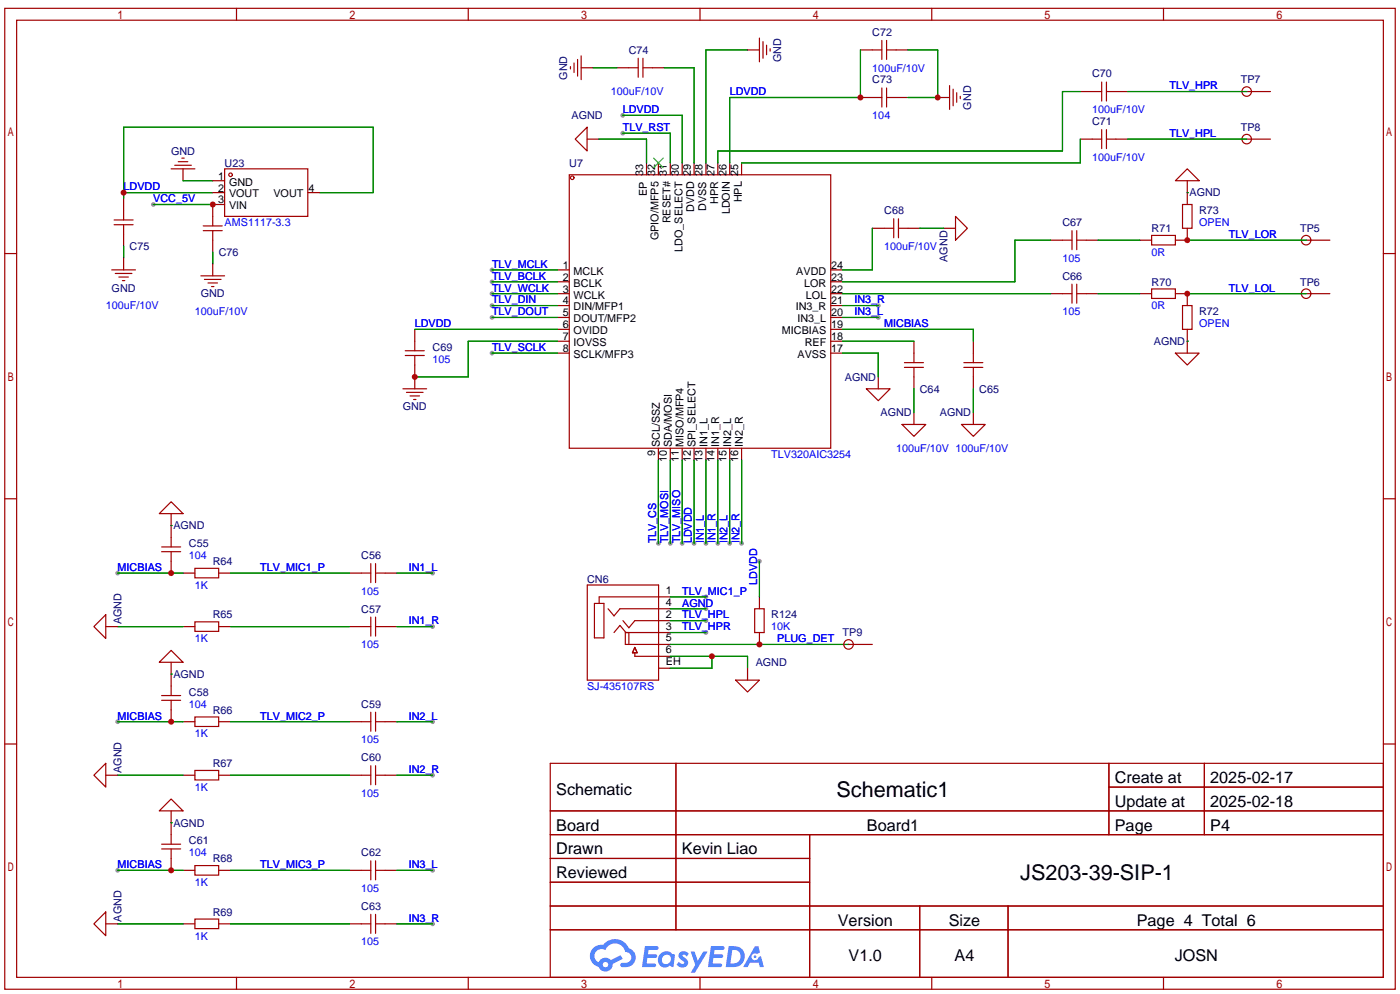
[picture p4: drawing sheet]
<svg xmlns="http://www.w3.org/2000/svg" width="299mm" height="212mm" viewBox="0 0 299 212" stroke-linecap="round" stroke-linejoin="round" font-family="sans-serif">
<g fill="#999">
<circle cx="105.2" cy="57.7" r=".51"/>
<circle cx="105.2" cy="60.2" r=".51"/>
<circle cx="105.2" cy="62.7" r=".51"/>
<circle cx="105.2" cy="65.3" r=".51"/>
<circle cx="105.2" cy="67.8" r=".51"/>
<circle cx="105.2" cy="75.4" r=".51"/>
<circle cx="140.7" cy="116.1" r=".51"/>
<circle cx="143.3" cy="116.1" r=".51"/>
<circle cx="145.8" cy="116.1" r=".51"/>
<circle cx="25.1" cy="122.4" r=".51"/>
<circle cx="25.1" cy="154.2" r=".51"/>
<circle cx="25.1" cy="185.9" r=".51"/>
<circle cx="92.5" cy="122.4" r=".51"/>
<circle cx="92.5" cy="133.9" r=".51"/>
<circle cx="92.5" cy="154.2" r=".51"/>
<circle cx="92.5" cy="165.6" r=".51"/>
<circle cx="92.5" cy="197.4" r=".51"/>
<circle cx="92.5" cy="185.9" r=".51"/>
<circle cx="150.9" cy="116.1" r=".51"/>
<circle cx="156" cy="116.1" r=".51"/>
<circle cx="187.7" cy="67.8" r=".51"/>
<circle cx="187.7" cy="65.3" r=".51"/>
<circle cx="158.5" cy="116.1" r=".51"/>
<circle cx="153.4" cy="116.1" r=".51"/>
<circle cx="148.3" cy="116.1" r=".51"/>
<circle cx="133.1" cy="24.6" r=".51"/>
<circle cx="133.1" cy="28.4" r=".51"/>
<circle cx="32.8" cy="43.7" r=".51"/>
<circle cx="150.9" cy="127.5" r=".51"/>
<circle cx="150.9" cy="130" r=".51"/>
<circle cx="150.9" cy="132.6" r=".51"/>
<circle cx="150.9" cy="135.1" r=".51"/>
<circle cx="162.3" cy="119.9" r=".51"/>
</g>
<g fill="none" stroke="#a10000" stroke-width=".25">
<path d="M1 1.8h297.2v209.5h-297.2zM3.6 4.3h292.1v204.5h-292.1zM50.5 1.8v2.5M100.1 1.8v2.5M149.6 1.8v2.5M199.1 1.8v2.5M248.7 1.8v2.5M1 54.2h2.6M295.7 54.2h2.5M1 106.6h2.6M295.7 106.6h2.5M1 158.9h2.6"/>
<path d="M295.7 158.9h2.5M117.6 163.1h178.1v45.7h-178.1zM117.6 173.2h178.1M117.6 178.3h178.1M144.5 163.1v35.5M173 178.3v30.5M237 163.1v15.2M237 168.1h58.7M257.4 163.1v15.2M117.6 183.4h55.4M117.6 193.5h178.1M117.6 188.5h55.4"/>
<path d="M117.6 198.6h178.1M196.6 193.5v15.3M215.4 193.5v15.3M50.5 208.8v2.5M100.1 208.8v2.5M149.6 208.8v2.5M199.1 208.8v2.5M248.7 208.8v2.5"/>
</g>
<g fill="#5487ff">
<path d="M145.3 203.5a1.3 1.3 0 0 1 1.9 .3l-.4 .6a.54 .54 0 0 0-.9-.3l.1 .2a1.34 1.34 0 0 1 .9 1.8 1.47 1.47 0 0 1-2.3 0l.5-.6 .8 .4a.31 .31 0 0 0 .4-.2 .31 .31 0 0 0-.3-.4 1.12 1.12 0 0 1-.7-1.8z"/>
<path d="M147.6 203.3h.9l.6 2 1.2-2h.9l-2.7 4.5h-.9l1-1.7z"/>
<path d="M137.8 202.1h1.7a1.31 1.31 0 0 1 1.2 .2 .4 .4 0 0 1-.3 .6h-1.8l-.1 .9h1.6a.4 .4 0 0 1 .4 .5 .4 .4 0 0 1-.5 .3h-1.6l-.2 1.2h1.4a.46 .46 0 0 1 .5 .1 .46 .46 0 0 1 .1 .5l-.4 .2h-2.6z"/>
<path d="M151.9 202.1h1.7a1.32 1.32 0 0 1 1.2 .2 .39 .39 0 0 1-.3 .6h-1.8l-.1 .9h1.6a.4 .4 0 0 1 .4 .5 .4 .4 0 0 1-.4 .3h-1.7l-.2 1.2h1.4a.46 .46 0 0 1 .5 .1 .46 .46 0 0 1 .1 .5l-.4 .2h-2.6z"/>
<path d="M161.3 202.1h.8l.3 1.4-.6 .3a.75 .75 0 0 0-1.1 .3 .75 .75 0 0 0 .5 1.1 .75 .75 0 0 0 .9-.7l.5-.3 .6 2.4h-.8l-.3-1h-1.8l-.5 1h-1z"/>
<path d="M155.7 202.1l-.6 4.5h1.5a2.27 2.27 0 0 0 2.6-2.3 2.27 2.27 0 0 0-2.7-2.2zM156.5 202.9a1.5 1.5 0 0 1 1.8 1.5 1.5 1.5 0 0 1-1.9 1.4h-.3z"/>
<path d="M141.2 203.7a1.6 1.6 0 0 0-.3 2.3 1.6 1.6 0 0 0 2.3 .2l.7 .4 .3-2.5-.1-.2-.5-.1a1.58 1.58 0 0 0-2.4-.1zM141.8 204.3a.98 .98 0 0 1 1.6 .4 .98 .98 0 0 1-1.1 1.3 .94 .94 0 0 1-.9-.7 .94 .94 0 0 1 .4-1z"/>
<path d="M126.8 202.5a2.37 2.37 0 0 0 1.1 4 1.54 1.54 0 0 0 1.8 1 1.54 1.54 0 0 0 1.2-1.6l2.2-1.1-.5-.7-2 1a1.57 1.57 0 0 0-2.7 .5 1.5 1.5 0 0 1-.7-2.1 1.5 1.5 0 0 1 2.2-.5 2.23 2.23 0 0 1 2.3-1.5 2.23 2.23 0 0 1 2 1.9 1.16 1.16 0 0 1 1.2 1 1.16 1.16 0 0 1-1.1 1.3h-.7a.47 .47 0 0 0-.5 .4 .47 .47 0 0 0 .4 .5 2.17 2.17 0 0 0 2.5-.9 2.17 2.17 0 0 0-.3-2.7l-.8-.4a3.2 3.2 0 0 0-5.5-.8l-1.1 .1zM128.8 206.1a.6 .6 0 0 1 1.2 0 .6 .6 0 0 1-1.2 0z"/>
<circle cx="161.4" cy="204.4" r=".28"/>
</g>
<g fill="none" stroke="#a10000" stroke-width=".25">
<path d="M121.9 14.2v.5M122.7 13.5v2M123.4 12.7v3.6M124.2 11.9v5.1M134.4 14.5h2M136.4 12.4v4.1M137.4 14.5h2M137.4 12.4v4.1M162.3 8.1v5.1M163.1 8.9v3.5M163.8 9.7v2M164.6 10.4v.5"/>
<path d="M186.4 10.7h2.1M188.5 8.6v4.1M188.5 18.8v4.1M189.5 10.7h2M189.5 8.6v4.1M189.5 18.8v4.1M202.9 18.3v5.1M203.7 19.1v3.5M204.5 19.8v2M233.4 19.6h2.1M235.5 17.5v4.1M236.5 19.6h2"/>
<path d="M236.5 17.5v4.1M36.6 36.1h5.1M37.3 35.3h3.6M38.1 34.5h2M38.9 33.8h.5M48 36.1h17.8v10.1h-17.8zM121.7 37.3h55.8v58.5h-55.8zM125.5 27.2v5.1l-2.6-2.6zM186.4 20.8h2.1M189.5 20.8h2M205.2 20.6v.5M233.4 29.7h2.1"/>
<path d="M235.5 27.7v4M236.5 27.7v4M236.5 29.7h2M251.2 38.6l2.5-2.5 2.6 2.5zM23.9 57.7h5.1M24.4 47h4M24.4 48h4M24.6 58.4h3.6M25.4 59.2h2M26.2 59.9h.5M26.4 45v2M26.4 48v2"/>
<path d="M42.9 58.9h5.1M43.4 48.3h4.1M43.4 49.3h4.1M43.7 59.7h3.5M45.5 46.2v2.1M45.5 49.3v2M189 48.8h2M191 46.7v4.1M192 48.8h2.1M192 46.7v4.1M204.2 46.2l2.6 2.6-2.6 2.5zM227.1 51.3h2"/>
<path d="M229.1 49.3v4M230.1 49.3v4M230.1 51.3h2.1M246.1 50.3h5.1v2h-5.1zM252.7 43.7h2.1v5.1h-2.1zM44.4 60.5h2.1M45.2 61.2h.5M86.6 75.9h4.1M86.6 74.9h4.1M88.6 72.9v2M88.6 75.9v2.1M193.3 77.5h4.1"/>
<path d="M193.3 78.5h4.1M195.3 75.4v2.1M195.3 78.5v2M206 77.5h4.1M206 78.5h4.1M208 75.4v2.1M208 78.5v2M227.1 62.7h2M229.1 60.7v4.1M230.1 60.7v4.1M230.1 62.7h2.1M246.1 61.7h5.1v2.1h-5.1z"/>
<path d="M251.2 75.4h5.1l-2.6 2.6zM252.7 65.3h2.1v5.1h-2.1zM86.1 83.1h5.1M86.9 83.8h3.5M87.6 84.6h2.1M88.4 85.3h.5M185.2 83.1h5l-2.5 2.5zM192.8 90.7h5.1l-2.6 2.5zM205.5 90.7h5.1l-2.6 2.5zM34 109.7l2.6-2.5 2.5 2.5zM34.5 117.9h4.1M34.5 116.8h4.1"/>
<path d="M36.6 114.8v2M36.6 117.9v2M20.1 133.9l2.5-2.6v5.1zM41.7 121.4h5v2h-5zM41.7 132.8h5v2.1h-5zM77.2 122.4h2M77.2 133.9h2M79.2 120.4v4.1M79.2 131.8v4.1M80.3 122.4h2M80.3 120.4v4.1M80.3 131.8v4.1"/>
<path d="M80.3 133.9h2M125.5 125h15.3v20.3h-15.3zM127 128.9h2.1v7.4h-2.1zM130 130l1.2 1.6 1.3-1.6h8.3M131.2 135.1l1.3-1.5 1.3 1.5M133.1 132.6l1.3 1.5 1.3-1.5h5.1M134.4 135.1v2.6M135.7 138.3l.5 1.1h-1zM135.7 139.4v.8h5.1M140.8 135.1h-7.2v2.6h7.2M140.8 127.5h-12.7v1.3M161.3 130h2v5.1h-2z"/>
<path d="M34 141.5l2.6-2.6 2.5 2.6zM34.5 149.6h4.1M34.5 148.6h4.1M36.6 146.6v2M36.6 149.6v2M41.7 153.2h5v2h-5zM77.2 154.2h2M79.2 152.1v4.1M80.3 152.1v4.1M80.3 154.2h2M157.2 145.3h5.1l-2.5 2.5zM20.1 165.6l2.5-2.5v5z"/>
<path d="M36.6 170.7l2.5 2.5h-5.1zM36.6 178.3v2M41.7 164.6h5v2h-5zM77.2 165.6h2M79.2 163.6v4M80.3 163.6v4M80.3 165.6h2M22.6 194.8v5.1l-2.5-2.5zM34.5 181.4h4.1M34.5 180.3h4.1M36.6 181.4v2M41.7 184.9h5v2h-5z"/>
<path d="M41.7 196.3h5v2.1h-5zM77.2 185.9h2M77.2 197.4h2M79.2 183.9v4.1M79.2 195.3v4.1M80.3 183.9v4.1M80.3 195.3v4.1M80.3 185.9h2M80.3 197.4h2"/>
<circle cx="266.4" cy="19.6" r="1.02"/>
<circle cx="49.3" cy="37.3" r=".38"/>
<circle cx="122.3" cy="38" r=".38"/>
<circle cx="266.4" cy="29.7" r="1.02"/>
<circle cx="279.1" cy="51.3" r="1.02"/>
<circle cx="279.1" cy="62.7" r="1.02"/>
<circle cx="181.4" cy="137.7" r="1.02"/>
</g>
<g fill="none" stroke="#870000" stroke-width=".25">
<path d="M124.2 14.5h2.5M131.8 14.5h2.6M139.4 14.5h2.6M159.8 10.7h2.5M183.9 10.7h2.5M191.5 10.7h2.6M230.9 19.6h2.5M238.5 19.6h2.5M266.4 19.6h5.1M39.1 36.1v2.5M45.5 38.6h2.5M125.5 29.7h2.5"/>
<path d="M138.2 34.8v2.5M140.7 34.8v2.5M143.3 34.8v2.5M145.8 34.8v2.5M148.3 34.8v2.5M150.9 34.8v2.5M153.4 34.8v2.5M156 34.8v2.5M158.5 34.8v2.5M183.9 20.8h2.5M191.5 20.8h2.6M200.4 20.8h2.5"/>
<path d="M230.9 29.7h2.5M238.5 29.7h2.5M253.7 38.6v5.1M266.4 29.7h5.1M26.4 42.4v2.6M26.4 50v2.6M26.4 55.1v2.6M45.5 51.3v2.5M45.5 56.4v2.5M45.5 41.1h2.5M48 43.7h-2.5v2.5M65.8 41.1h2.5"/>
<path d="M119.1 57.7h2.6M177.5 57.7h2.6M186.4 48.8h2.6M194.1 48.8h2.5M201.7 48.8h2.5M224.5 51.3h2.6M232.2 51.3h2.5M243.6 51.3h2.5M253.7 48.8v2.5h-2.5M279.1 51.3h5.1M88.6 70.4v2.5M88.6 78v5.1"/>
<path d="M119.1 60.2h2.6M119.1 62.7h2.6M119.1 65.3h2.6M119.1 67.8h2.6M119.1 70.4h2.6M119.1 72.9h2.6M119.1 75.4h2.6M177.5 60.2h2.6M177.5 62.7h2.6M177.5 65.3h2.6M177.5 67.8h2.6M177.5 70.4h2.6"/>
<path d="M177.5 72.9h2.6M177.5 75.4h2.6M195.3 72.9v2.5M208 72.9v2.5M224.5 62.7h2.6M232.2 62.7h2.5M243.6 62.7h2.5M251.2 62.7h2.5v2.6M253.7 70.4v5M279.1 62.7h5.1M140.7 95.8v2.5M143.3 95.8v2.5"/>
<path d="M145.8 95.8v2.5M148.3 95.8v2.5M150.9 95.8v2.5M153.4 95.8v2.5M156 95.8v2.5M158.5 95.8v2.5M187.7 80.5v2.6M195.3 80.5v2.6M195.3 88.1v2.6M208 80.5v2.6M208 88.1v2.6M36.6 109.7v5.1"/>
<path d="M36.6 119.9v2.5M22.6 133.9h2.5M39.1 122.4h2.6M39.1 133.9h2.6M46.7 122.4h2.6M46.7 133.9h2.6M74.7 122.4h2.5M74.7 133.9h2.5M82.3 122.4h2.5M82.3 133.9h2.5M140.8 137.7h2.5M140.8 130h2.5"/>
<path d="M140.8 135.1h2.5M140.8 132.6h2.5M140.8 127.5h2.5M162.3 127.5v2.5M162.3 135.1v2.6M181.4 137.7h5M36.6 141.5v5.1M36.6 151.6v2.6M39.1 154.2h2.6M46.7 154.2h2.6M74.7 154.2h2.5M82.3 154.2h2.5"/>
<path d="M140.8 140.2h2.5M140.8 142.7h2.5M159.8 142.7v2.6M22.6 165.6h2.5M36.6 173.2v5.1M39.1 165.6h2.6M46.7 165.6h2.6M74.7 165.6h2.5M82.3 165.6h2.5M22.6 197.4h2.5M36.6 183.4v2.5M39.1 185.9h2.6"/>
<path d="M39.1 197.4h2.6M46.7 185.9h2.6M46.7 197.4h2.6M74.7 185.9h2.5M74.7 197.4h2.5M82.3 185.9h2.5M82.3 197.4h2.5"/>
</g>
<path d="M139.7 33.8l2 2M141.7 33.8l-2 2" fill="none" stroke="#3c3" stroke-width=".25"/>
<g fill="none" stroke="#008700" stroke-width=".25">
<path d="M126.7 14.5h5.1M142 14.5h6.3v20.3M159.8 10.7h-8.9v24.1M183.9 10.7v10.1h-27.9v14M194.1 10.7h6.3v10.1h-6.3M230.9 19.6h-3.8v12.7h-73.7v2.5M241 19.6h25.4M39.1 38.6h6.4M128 29.7h10.2v5.1M133.1 28.4h10.2v6.4M133.1 24.6h12.7v10.2M230.9 29.7v5.1h-72.4"/>
<path d="M241 29.7h25.4M26.4 52.6v2.5M26.4 41.1h19.1M32.8 43.7h12.7M45.5 53.8v2.6M68.3 41.1h11.5v-13.9h-53.4v15.2M105.2 57.7h13.9M186.4 48.8v8.9h-6.3M196.6 48.8h5.1M224.5 51.3h-7.6v8.9h-36.8M234.7 51.3h8.9M253.7 41.1h.1"/>
<path d="M253.7 51.3h25.4M88.6 70.4h30.5M105.2 60.2h13.9M105.2 62.7h13.9M105.2 65.3h13.9M105.2 67.8h13.9M105.2 75.4h13.9M119.1 72.9h-19v7.6h-11.5M180.1 62.7h44.4M180.1 65.3h7.6M180.1 67.8h7.6M180.1 75.4h7.6v5.1"/>
<path d="M180.1 70.4h27.9v2.5M180.1 72.9h15.2M234.7 62.7h8.9M253.7 72.9h.1M253.7 62.7h25.4M140.7 98.3v17.8M143.3 98.3v17.8M145.8 98.3v17.8M148.3 98.3v17.8M150.9 98.3v17.8M153.4 98.3v17.8M156 98.3v17.8"/>
<path d="M158.5 98.3v17.8M195.3 83.1v5M208 83.1v5M36.6 112.3h.1M162.3 119.9v7.6M25.1 122.4h14M25.1 133.9h14M49.3 122.4h25.4M49.3 133.9h25.4M84.8 122.4h7.7M84.8 133.9h7.7M143.3 127.5h7.6"/>
<path d="M143.3 130h7.6M143.3 132.6h7.6M143.3 135.1h7.6M143.3 137.7h38.1M25.1 154.2h14M36.6 144h.1M49.3 154.2h25.4M84.8 154.2h7.7M143.3 140.2h16.5v2.5M152.1 140.2v2.5h-8.8M25.1 165.6h14M36.6 175.8h.1"/>
<path d="M49.3 165.6h25.4M84.8 165.6h7.7M25.1 185.9h14M25.1 197.4h14M49.3 185.9h25.4M49.3 197.4h25.4M84.8 185.9h7.7M84.8 197.4h7.7"/>
</g>
<g fill="#c00">
<circle cx="36.6" cy="122.4" r=".63"/>
<circle cx="36.6" cy="154.2" r=".63"/>
<circle cx="36.6" cy="185.9" r=".63"/>
<circle cx="88.6" cy="80.5" r=".63"/>
<circle cx="183.9" cy="20.8" r=".63"/>
<circle cx="200.4" cy="20.8" r=".63"/>
<circle cx="45.5" cy="43.7" r=".63"/>
<circle cx="26.4" cy="41.1" r=".63"/>
<circle cx="253.7" cy="51.3" r=".63"/>
<circle cx="253.7" cy="62.7" r=".63"/>
<circle cx="152.1" cy="140.2" r=".63"/>
<circle cx="162.3" cy="137.7" r=".63"/>
</g>
<g font-size="4.6">
<text x="178.8" y="170.2">Schematic1</text>
<text x="218" y="187.9">JS203-39-SIP-1</text>
</g>
<g font-size="3.5">
<text x="238.3" y="167.3">Create at</text>
<text x="258.7" y="167.3">2025-02-17</text>
<text x="118.9" y="169.8">Schematic</text>
<text x="238.3" y="172.4">Update at</text>
<text x="258.7" y="172.4">2025-02-18</text>
<text x="118.9" y="177.4">Board</text>
<text x="185.3" y="177.4">Board1</text>
<text x="238.3" y="177.4">Page</text>
<text x="258.7" y="177.4">P4</text>
<text x="118.9" y="182.5">Drawn</text>
<text x="145.7" y="182.5">Kevin Liao</text>
<text x="118.9" y="187.6">Reviewed</text>
<text x="179.1" y="197.8">Version</text>
<text x="202.8" y="197.8">Size</text>
<text x="243" y="197.8">Page 4 Total 6</text>
<text x="181.4" y="205.4">V1.0</text>
<text x="204" y="205.4">A4</text>
<text x="251.1" y="205.4">JOSN</text>
</g>
<g font-size="2.3" fill="#000080">
<text x="134.4" y="11.5">C74</text>
<text x="186.4" y="7.7">C72</text>
<text x="121.2" y="17" transform="rotate(-90 121.2 17)">GND</text>
<text x="166.9" y="13.2" transform="rotate(-90 166.9 13.2)">GND</text>
<text x="186.4" y="17.8">C73</text>
<text x="233.4" y="16.6">C70</text>
<text x="265.2" y="17.8">TP7</text>
<text x="207.6" y="23.4" transform="rotate(-90 207.6 23.4)">GND</text>
<text x="122.1" y="25.4">AGND</text>
<text x="233.4" y="26.7">C71</text>
<text x="265.2" y="28">TP8</text>
<text x="36.6" y="33.1">GND</text>
<text x="48" y="35.6">U23</text>
<text x="121.7" y="35.6">U7</text>
<text x="254.2" y="42">AGND</text>
<text x="189" y="45.8">C68</text>
<text x="256.3" y="45.8">R73</text>
<text x="27.7" y="53.4">C75</text>
<text x="227.1" y="48.3">C67</text>
<text x="246.1" y="49.6">R71</text>
<text x="277.9" y="49.6">TP5</text>
<text x="46.7" y="54.7">C76</text>
<text x="202.5" y="55.9" transform="rotate(-90 202.5 55.9)">AGND</text>
<text x="227.1" y="59.7">C66</text>
<text x="23.9" y="62.3">GND</text>
<text x="42.9" y="63.5">GND</text>
<text x="246.1" y="61">R70</text>
<text x="277.9" y="61">TP6</text>
<text x="256.3" y="67.4">R72</text>
<text x="92.5" y="75">C69</text>
<text x="246.6" y="73.7">AGND</text>
<text x="180.6" y="81.3">AGND</text>
<text x="196.6" y="83.9">C64</text>
<text x="209.3" y="83.9">C65</text>
<text x="86.1" y="87.7">GND</text>
<text x="188.2" y="88.9">AGND</text>
<text x="200.9" y="88.9">AGND</text>
<text x="37.1" y="113.1">AGND</text>
<text x="40.4" y="116.9">C55</text>
<text x="77.2" y="119.4">C56</text>
<text x="45.5" y="120.7">R64</text>
<text x="125.5" y="124.5">CN6</text>
<text x="77.2" y="130.9">C57</text>
<text x="26" y="133.4" transform="rotate(-90 26 133.4)">AGND</text>
<text x="45.5" y="132.1">R65</text>
<text x="164.8" y="132.1">R124</text>
<text x="180.1" y="135.9">TP9</text>
<text x="161.5" y="142.3">AGND</text>
<text x="37.1" y="144.8">AGND</text>
<text x="40.4" y="148.6">C58</text>
<text x="45.5" y="152.4">R66</text>
<text x="77.2" y="151.2">C59</text>
<text x="26" y="165.1" transform="rotate(-90 26 165.1)">AGND</text>
<text x="45.5" y="163.9">R67</text>
<text x="77.2" y="162.6">C60</text>
<text x="37.1" y="176.6">AGND</text>
<text x="40.4" y="180.4">C61</text>
<text x="45.5" y="184.2">R68</text>
<text x="77.2" y="182.9">C62</text>
<text x="26" y="196.9" transform="rotate(-90 26 196.9)">AGND</text>
<text x="45.5" y="195.6">R69</text>
<text x="77.2" y="194.4">C63</text>
</g>
<g font-size="2.3" fill="#00f">
<text x="186.4" y="15.3">100uF/10V</text>
<text x="130.6" y="20.4">100uF/10V</text>
<text x="156" y="20.4">LDVDD</text>
<text x="249.9" y="19.1">TLV_HPR</text>
<text x="133.1" y="24.2">LDVDD</text>
<text x="133.1" y="28">TLV_RST</text>
<text x="186.4" y="25.4">104</text>
<text x="233.4" y="24.2">100uF/10V</text>
<text x="249.9" y="29.3">TLV_HPL</text>
<text x="233.4" y="34.3">100uF/10V</text>
<text x="26.4" y="40.7">LDVDD</text>
<text x="32.8" y="43.2">VCC_5V</text>
<text x="48" y="48.3">AMS1117-3.3</text>
<text x="189" y="53.4">100uF/10V</text>
<text x="256.3" y="48.3">OPEN</text>
<text x="262.6" y="50.8">TLV_LOR</text>
<text x="105.2" y="57.2">TLV_MCLK</text>
<text x="105.2" y="59.7">TLV_BCLK</text>
<text x="227.1" y="55.9">105</text>
<text x="246.1" y="54.7">0R</text>
<text x="105.2" y="62.3">TLV_WCLK</text>
<text x="105.2" y="64.8">TLV_DIN</text>
<text x="182.6" y="64.8">IN3_R</text>
<text x="262.6" y="62.3">TLV_LOL</text>
<text x="22.6" y="66.1">100uF/10V</text>
<text x="41.7" y="67.4">100uF/10V</text>
<text x="88.6" y="69.9">LDVDD</text>
<text x="105.2" y="67.4">TLV_DOUT</text>
<text x="182.6" y="67.4">IN3_L</text>
<text x="189" y="69.9">MICBIAS</text>
<text x="227.1" y="67.4">105</text>
<text x="246.1" y="66.1">0R</text>
<text x="256.3" y="69.9">OPEN</text>
<text x="92.5" y="77.5">105</text>
<text x="105.2" y="75">TLV_SCLK</text>
<text x="164.8" y="97.8">TLV320AIC3254</text>
<text x="191.5" y="96.6">100uF/10V 100uF/10V</text>
<text x="40.4" y="119.4">104</text>
<text x="140.3" y="116.1" transform="rotate(-90 140.3 116.1)">TLV_CS</text>
<text x="142.8" y="116.1" transform="rotate(-90 142.8 116.1)">TLV_MOSI</text>
<text x="145.3" y="116.1" transform="rotate(-90 145.3 116.1)">TLV_MISO</text>
<text x="147.9" y="116.1" transform="rotate(-90 147.9 116.1)">LDVDD</text>
<text x="150.4" y="116.1" transform="rotate(-90 150.4 116.1)">IN1_L</text>
<text x="153" y="116.1" transform="rotate(-90 153 116.1)">IN1_R</text>
<text x="155.5" y="116.1" transform="rotate(-90 155.5 116.1)">IN2_L</text>
<text x="158" y="116.1" transform="rotate(-90 158 116.1)">IN2_R</text>
<text x="25.1" y="122">MICBIAS</text>
<text x="41.7" y="125.8">1K</text>
<text x="55.6" y="122">TLV_MIC1_P</text>
<text x="87.4" y="122">IN1_L</text>
<text x="161.8" y="125" transform="rotate(-90 161.8 125)">LDVDD</text>
<text x="77.2" y="127">105</text>
<text x="145.8" y="127">TLV_MIC1_P</text>
<text x="145.8" y="129.6">AGND</text>
<text x="41.7" y="137.2">1K</text>
<text x="87.4" y="133.4">IN1_R</text>
<text x="145.8" y="132.1">TLV_HPL</text>
<text x="145.8" y="134.7">TLV_HPR</text>
<text x="164.8" y="134.7">10K</text>
<text x="166.1" y="137.2">PLUG_DET</text>
<text x="77.2" y="138.5">105</text>
<text x="125.5" y="147.4">SJ-435107RS</text>
<text x="25.1" y="153.7">MICBIAS</text>
<text x="40.4" y="151.2">104</text>
<text x="55.6" y="153.7">TLV_MIC2_P</text>
<text x="87.4" y="153.7">IN2_L</text>
<text x="41.7" y="157.5">1K</text>
<text x="77.2" y="158.8">105</text>
<text x="87.4" y="165.1">IN2_R</text>
<text x="41.7" y="169">1K</text>
<text x="77.2" y="170.2">105</text>
<text x="25.1" y="185.5">MICBIAS</text>
<text x="40.4" y="182.9">104</text>
<text x="55.6" y="185.5">TLV_MIC3_P</text>
<text x="87.4" y="185.5">IN3_L</text>
<text x="41.7" y="189.3">1K</text>
<text x="77.2" y="190.5">105</text>
<text x="87.4" y="196.9">IN3_R</text>
<text x="41.7" y="200.7">1K</text>
<text x="77.2" y="202">105</text>
</g>
<g font-size="2.3">
<text x="46.6" y="38.4">1</text>
<text x="46.6" y="40.9">2</text>
<text x="48.9" y="39.6">GND</text>
<text x="65.9" y="40.9">4</text>
<text x="137.5" y="37.7" transform="rotate(-90 137.5 37.7)">33</text>
<text x="138.2" y="41.8" transform="rotate(-90 138.2 41.8)">EP</text>
<text x="140" y="37.7" transform="rotate(-90 140 37.7)">32</text>
<text x="142.5" y="37.7" transform="rotate(-90 142.5 37.7)">31</text>
<text x="145.1" y="37.7" transform="rotate(-90 145.1 37.7)">30</text>
<text x="147.6" y="37.7" transform="rotate(-90 147.6 37.7)">29</text>
<text x="150.2" y="37.7" transform="rotate(-90 150.2 37.7)">28</text>
<text x="152.7" y="37.7" transform="rotate(-90 152.7 37.7)">27</text>
<text x="155.2" y="37.7" transform="rotate(-90 155.2 37.7)">26</text>
<text x="157.8" y="37.7" transform="rotate(-90 157.8 37.7)">25</text>
<text x="46.6" y="43.5">3</text>
<text x="48.9" y="42.2">VOUT</text>
<text x="48.9" y="44.7">VIN</text>
<text x="58.4" y="42.2">VOUT</text>
<text x="143.3" y="47.7" transform="rotate(-90 143.3 47.7)">RESET#</text>
<text x="148.4" y="45.3" transform="rotate(-90 148.4 45.3)">DVDD</text>
<text x="150.9" y="45.1" transform="rotate(-90 150.9 45.1)">DVSS</text>
<text x="153.5" y="43.6" transform="rotate(-90 153.5 43.6)">HPR</text>
<text x="156" y="45.8" transform="rotate(-90 156 45.8)">LDOIN</text>
<text x="158.5" y="43.3" transform="rotate(-90 158.5 43.3)">HPL</text>
<text x="140.8" y="51.3" transform="rotate(-90 140.8 51.3)">GPIO/MFP5</text>
<text x="145.8" y="53.8" transform="rotate(-90 145.8 53.8)">LDO_SELECT</text>
<text x="120.3" y="57.4">1</text>
<text x="120.3" y="60">2</text>
<text x="122.6" y="58.7">MCLK</text>
<text x="170.2" y="58.7">AVDD</text>
<text x="177.7" y="60">23</text>
<text x="177.7" y="57.4">24</text>
<text x="120.3" y="62.5">3</text>
<text x="120.3" y="65">4</text>
<text x="122.6" y="61.2">BCLK</text>
<text x="122.6" y="63.8">WCLK</text>
<text x="171.9" y="61.2">LOR</text>
<text x="172.2" y="63.8">LOL</text>
<text x="177.7" y="65">21</text>
<text x="177.7" y="62.5">22</text>
<text x="120.3" y="67.6">5</text>
<text x="120.3" y="70.1">6</text>
<text x="122.6" y="66.3">DIN/MFP1</text>
<text x="122.6" y="68.9">DOUT/MFP2</text>
<text x="122.6" y="71.4">OVIDD</text>
<text x="167.1" y="71.4">MICBIAS</text>
<text x="170.1" y="66.3">IN3_R</text>
<text x="170.4" y="68.9">IN3_L</text>
<text x="177.7" y="70.1">19</text>
<text x="177.7" y="67.6">20</text>
<text x="120.3" y="72.7">7</text>
<text x="120.3" y="75.2">8</text>
<text x="122.6" y="73.9">IOVSS</text>
<text x="122.6" y="76.5">SCLK/MFP3</text>
<text x="170.4" y="76.5">AVSS</text>
<text x="172" y="73.9">REF</text>
<text x="177.7" y="75.2">17</text>
<text x="177.7" y="72.7">18</text>
<text x="141" y="95.5" transform="rotate(-90 141 95.5)">SCL/SSZ</text>
<text x="143.6" y="95.5" transform="rotate(-90 143.6 95.5)">SDA/MOSI</text>
<text x="146.1" y="95.5" transform="rotate(-90 146.1 95.5)">MISO/MFP4</text>
<text x="148.6" y="95.5" transform="rotate(-90 148.6 95.5)">SPI_SELECT</text>
<text x="151.2" y="95.5" transform="rotate(-90 151.2 95.5)">IN1_L</text>
<text x="153.7" y="95.5" transform="rotate(-90 153.7 95.5)">IN1_R</text>
<text x="156.3" y="95.5" transform="rotate(-90 156.3 95.5)">IN2_L</text>
<text x="158.8" y="95.5" transform="rotate(-90 158.8 95.5)">IN2_R</text>
<text x="140" y="97.4" transform="rotate(-90 140 97.4)">9</text>
<text x="142.5" y="98.7" transform="rotate(-90 142.5 98.7)">10</text>
<text x="145.1" y="98.7" transform="rotate(-90 145.1 98.7)">11</text>
<text x="147.6" y="98.7" transform="rotate(-90 147.6 98.7)">12</text>
<text x="150.2" y="98.7" transform="rotate(-90 150.2 98.7)">13</text>
<text x="152.7" y="98.7" transform="rotate(-90 152.7 98.7)">14</text>
<text x="155.2" y="98.7" transform="rotate(-90 155.2 98.7)">15</text>
<text x="157.8" y="98.7" transform="rotate(-90 157.8 98.7)">16</text>
<text x="142.3" y="129.4">4</text>
<text x="142.3" y="131.9">2</text>
<text x="142.3" y="126.9">1</text>
<text x="142.3" y="137">5</text>
<text x="142.3" y="134.5">3</text>
<text x="142.3" y="139.6">6</text>
<text x="142.3" y="142.1">EH</text>
</g>
</svg>
